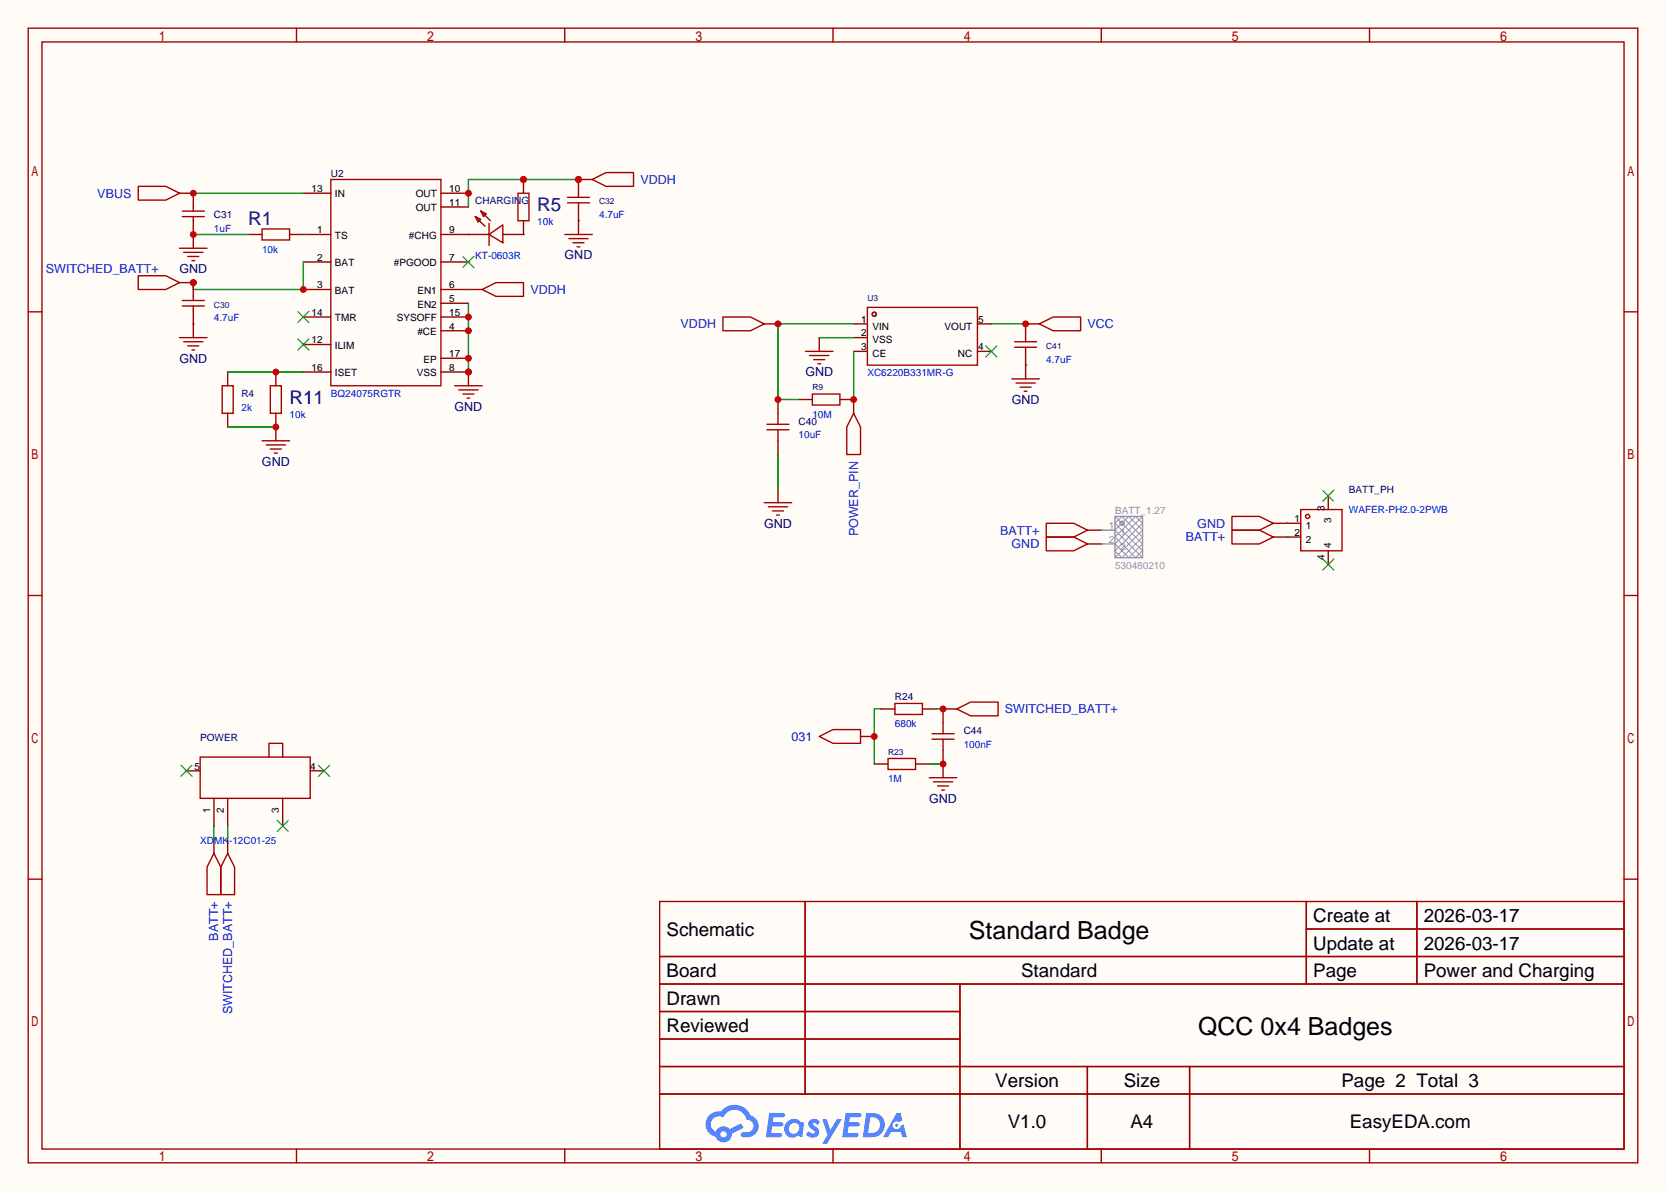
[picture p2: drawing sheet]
<svg xmlns="http://www.w3.org/2000/svg" width="308mm" height="220mm" viewBox="0 0 308 220" stroke-linecap="round" stroke-linejoin="round" font-family="sans-serif">
<path d="M0 0h307.6v220h-307.6z" fill="#fffcf7"/>
<g fill="none" stroke="#a10000" stroke-width=".25">
<path d="M5.2 5.2h297.2v209.6h-297.2zM7.7 7.7h292.1v204.5h-292.1zM54.7 5.2v2.5M104.3 5.2v2.5M153.8 5.2v2.5M203.3 5.2v2.5M252.9 5.2v2.5M5.2 57.6h2.5M299.8 57.6h2.6M5.2 110h2.5M299.8 110h2.6M5.2 162.4h2.5"/>
<path d="M121.8 166.5h178v45.7h-178zM121.8 176.7h178M148.7 166.5v35.6M241.2 166.5v15.2M241.2 171.6h58.6M261.6 166.5v15.2M299.8 162.4h2.6M121.8 181.7h178M121.8 186.8h55.4M121.8 197h178M121.8 191.9h55.4M177.2 181.7v30.5"/>
<path d="M200.8 197v15.2M219.6 197v15.2M54.7 212.2v2.6M104.3 212.2v2.6M121.8 202.1h178M153.8 212.2v2.6M203.3 212.2v2.6M252.9 212.2v2.6"/>
</g>
<g fill="#5487ff">
<path d="M149.5 206.9a1.3 1.3 0 0 1 1.9 .3l-.4 .6a.54 .54 0 0 0-1-.2l.2 .2a1.58 1.58 0 0 1 1 1.5 1.43 1.43 0 0 1-2.4 .2l.5-.6a.64 .64 0 0 0 .5 .5 .64 .64 0 0 0 .6-.3l-.1-.3a1.6 1.6 0 0 1-1.1-1.5z"/>
<path d="M151.8 206.7h.8l.7 2 1.2-2h.9l-2.7 4.5h-.9l1-1.6z"/>
<path d="M142 205.5h1.7a1.31 1.31 0 0 1 1.2 .2 .4 .4 0 0 1-.3 .6h-1.8l-.1 1h1.6a.4 .4 0 0 1 .3 .4 .4 .4 0 0 1-.4 .4h-1.6l-.2 1.2 .8-.1a1.23 1.23 0 0 1 1.2 .2 .39 .39 0 0 1-.4 .6h-2.6z"/>
<path d="M156.1 205.5h1.7a1.32 1.32 0 0 1 1.2 .2 .39 .39 0 0 1-.3 .6h-1.8l-.1 1h1.6a.4 .4 0 0 1 .4 .4 .4 .4 0 0 1-.5 .4h-1.6l-.2 1.1h.8a1.23 1.23 0 0 1 1.2 .2 .39 .39 0 0 1-.4 .6h-2.6z"/>
<path d="M165.5 205.6h.8l.3 1.3-.6 .3a.75 .75 0 0 0-1.1 .3 .75 .75 0 0 0 .5 1.1 .75 .75 0 0 0 .9-.7l.5-.3 .6 2.4h-.8l-.3-.9h-1.8l-.5 .9h-1z"/>
<path d="M159.9 205.6l-.6 4.4h1.4a2.27 2.27 0 0 0 2.7-2.3 2.27 2.27 0 0 0-2.7-2.1zM160.7 206.3a1.5 1.5 0 0 1 1.8 1.6 1.5 1.5 0 0 1-1.9 1.3h-.3z"/>
<path d="M145.4 207.2a1.62 1.62 0 0 0-.4 2.1 1.62 1.62 0 0 0 2 .6l.3-.2 .4 .2 .4 .1 .3-2.4-.1-.3-.5-.1a1.58 1.58 0 0 0-2.4 0zM146 207.7a.99 .99 0 0 1 1.6 .3 .99 .99 0 0 1-.9 1.4 .94 .94 0 0 1-1-.6 .94 .94 0 0 1 .3-1.1z"/>
<path d="M131 206a2.37 2.37 0 0 0 1.1 4 1.54 1.54 0 0 0 1.8 1 1.54 1.54 0 0 0 1.2-1.6l2.2-1.1-.5-.8-2.1 1a1.57 1.57 0 0 0-2.6 .5 1.5 1.5 0 0 1-.7-2.1 1.5 1.5 0 0 1 2.2-.5 2.23 2.23 0 0 1 2.3-1.4 2.23 2.23 0 0 1 2 1.8 1.16 1.16 0 0 1 1.2 1.1 1.16 1.16 0 0 1-1.1 1.2h-.7a.47 .47 0 0 0-.5 .4 .47 .47 0 0 0 .4 .5 2.23 2.23 0 0 0 2.2-.6 2.23 2.23 0 0 0 .5-2.3 2.16 2.16 0 0 0-1.3-1.1 3.2 3.2 0 0 0-5.5-.7l-1.1 .1zM133 209.5a.6 .6 0 0 1 1.2 0 .6 .6 0 0 1-1.2 0z"/>
<circle cx="165.6" cy="207.8" r=".28"/>
</g>
<g fill="none" stroke="#a10000" stroke-width=".25">
<path d="M61.1 33.1h20.3v38.1h-20.3zM160.1 56.8h20.4v10.6h-20.4zM191.9 59.8l2.5-1.3h5.1v2.6h-5.1zM148.7 64.9h5.1M149.5 65.7h3.5M150 72.8h5.1v2h-5.1zM150.2 66.4h2.1M151 67.2h.5M186.8 70h5.1M187.6 70.7h3.5M188.3 71.5h2.1M189.1 72.3h.5"/>
<path d="M141.1 92.8h5.1M141.9 93.6h3.5M142.6 94.4h2.1M143.4 95.1h.5"/>
<circle cx="161.4" cy="58" r=".38"/>
</g>
<g fill="none" stroke="#870000" stroke-width=".25">
<path d="M56 35.7h5.1M81.4 35.7h5.1M81.4 38.2h5.1M56 43.3h5.1M56 48.4h5.1M56 53.5h5.1M56 58.5h5.1M81.4 43.3h5.1M81.4 48.4h5.1M81.4 53.5h5.1M81.4 56h5.1M81.4 58.5h5.1"/>
<path d="M157.6 59.8h2.5M180.5 59.8h2.5M189.4 59.8h2.5M56 68.7h5.1M56 63.6h5.1M81.4 61.1h5.1M81.4 68.7h5.1M81.4 66.2h5.1M147.4 73.8h2.6M151.3 62.4v2.5M155.1 73.8h2.5v2.5M157.6 62.4h2.5"/>
<path d="M157.6 64.9h2.5M180.5 64.9h2.5M189.4 67.4v2.6M143.6 90.3v2.5"/>
</g>
<path d="M55 57.5l2 2.1M57 57.5l-2 2.1M85.5 47.4l2 2M87.5 47.4l-2 2M55 62.6l2 2M57 62.6l-2 2M182 63.9l2 2M184 63.9l-2 2" fill="none" stroke="#3c3" stroke-width=".25"/>
<path d="M157.6 59.8h-14v14h3.8M183 59.8h6.4M151.3 62.4h6.3M157.6 64.9v8.9M189.4 67.4h.1M143.6 83.9v6.4" fill="none" stroke="#008700" stroke-width=".25"/>
<circle cx="157.6" cy="73.8" r=".63" fill="#c00"/>
<path d="M157.6 76.3l1.3 2.6v5h-2.6v-5z" fill="none" stroke="#a10000" stroke-width=".25"/>
<path d="M141.1 59.8h2.5" fill="none" stroke="#870000" stroke-width=".25"/>
<circle cx="143.6" cy="59.8" r=".63" fill="#c00"/>
<path d="M133.5 58.5h5.1l2.5 1.3-2.5 1.3h-5.1z" fill="none" stroke="#a10000" stroke-width=".25"/>
<path d="M86.5 56v12.7" fill="none" stroke="#008700" stroke-width=".25"/>
<g fill="#c00">
<circle cx="86.5" cy="61.1" r=".63"/>
<circle cx="86.5" cy="66.2" r=".63"/>
<circle cx="86.5" cy="68.7" r=".63"/>
<circle cx="86.5" cy="58.5" r=".63"/>
</g>
<path d="M86.5 68.7v2.5" fill="none" stroke="#870000" stroke-width=".25"/>
<circle cx="86.5" cy="68.7" r=".63" fill="#c00"/>
<path d="M89 53.5l2.6-1.3h5v2.5h-5zM83.9 71.2h5.1M84.7 72h3.6M85.5 72.8h2M86.2 73.5h.5" fill="none" stroke="#a10000" stroke-width=".25"/>
<path d="M86.5 53.5h2.5" fill="none" stroke="#870000" stroke-width=".25"/>
<path d="M106.8 33.1h-20.3v5.1M86.5 53.5h.1" fill="none" stroke="#008700" stroke-width=".25"/>
<g fill="#c00">
<circle cx="86.5" cy="35.7" r=".63"/>
<circle cx="106.8" cy="33.1" r=".63"/>
<circle cx="96.6" cy="33.1" r=".63"/>
</g>
<path d="M106.8 33.1h2.5M106.8 40.8v2.5" fill="none" stroke="#870000" stroke-width=".25"/>
<path d="M109.3 33.1l2.6-1.2h5.1v2.5h-5.1zM104.3 43.3h5M105 44.1h3.6M105.8 44.8h2M106.6 45.6h.5" fill="none" stroke="#a10000" stroke-width=".25"/>
<path d="M56 48.4v5.1h-20.3v-1.3M106.8 40.8h.1" fill="none" stroke="#008700" stroke-width=".25"/>
<g fill="#c00">
<circle cx="56" cy="53.5" r=".63"/>
<circle cx="35.7" cy="52.2" r=".63"/>
</g>
<path d="M33.1 35.7h2.6M96.6 33.1v2.6M33.1 52.2h2.6M35.7 43.3v2.5M35.7 59.8v2.6M45.8 43.3h2.6M53.5 43.3h2.5" fill="none" stroke="#870000" stroke-width=".25"/>
<path d="M25.5 34.4h5.1l2.5 1.3-2.5 1.3h-5.1zM25.5 50.9h5.1l2.5 1.3-2.5 1.3h-5.1zM33.1 45.8h5.1M33.9 46.6h3.6M34.7 47.4h2M35.4 48.1h.5M48.4 42.3h5.1v2h-5.1zM33.1 62.4h5.1M33.9 63.1h3.6M34.7 63.9h2M35.4 64.6h.5" fill="none" stroke="#a10000" stroke-width=".25"/>
<path d="M35.7 35.7h20.3M35.7 59.8h.1" fill="none" stroke="#008700" stroke-width=".25"/>
<circle cx="96.6" cy="33.1" r=".63" fill="#c00"/>
<path d="M96.6 40.8v2.5M42 68.7v2.5M42 76.3v2.6M50.9 68.7v2.5M50.9 76.3v2.6" fill="none" stroke="#870000" stroke-width=".25"/>
<path d="M95.6 35.7h2.1v5.1h-2.1zM41 71.2h2.1v5.1h-2.1zM49.9 71.2h2v5.1h-2z" fill="none" stroke="#a10000" stroke-width=".25"/>
<path d="M35.7 43.3h10.1M56 43.3h.1M42 68.7h14" fill="none" stroke="#008700" stroke-width=".25"/>
<circle cx="50.9" cy="68.7" r=".63" fill="#c00"/>
<path d="M42 78.9h8.9" fill="none" stroke="#008700" stroke-width=".25"/>
<path d="M50.9 78.9v2.5" fill="none" stroke="#870000" stroke-width=".25"/>
<circle cx="50.9" cy="78.9" r=".63" fill="#c00"/>
<g fill="none" stroke="#a10000" stroke-width=".25">
<path d="M48.4 81.4h5.1M49.1 82.2h3.6M49.9 82.9h2M50.7 83.7h.5M193.2 96.6h5l2.6 1.3-2.6 1.3h-5zM193.2 99.2h5l2.6 1.3-2.6 1.2h-5zM227.5 95.4h5l2.6 1.2-2.6 1.3h-5zM227.5 97.9h5l2.6 1.3-2.6 1.3h-5zM240.2 94.1h7.6v7.6h-7.6zM37 139.8h20.3v7.6h-20.3zM49.7 139.8v-2.5h2.5v2.5M39.5 157.6l1.3 2.5v5.1h-2.6v-5.1z"/>
<path d="M42 157.6l1.3 2.5v5.1h-2.5v-5.1z"/>
<circle cx="241.4" cy="95.4" r=".38"/>
</g>
<path d="M86.5 43.3h.1M96.6 43.3h.1M203.3 97.9h.1M237.6 96.6h.1M237.6 99.2h.1M203.3 100.5h.1M162.7 130.9h-1.3v10.2M39.5 152.5v2.6M42 152.5v2.6" fill="none" stroke="#008700" stroke-width=".25"/>
<g fill="none" stroke="#870000" stroke-width=".25">
<path d="M200.8 97.9h2.5M235.1 96.6h5.1M235.1 99.2h5.1M245.2 91.6v2.5M200.8 100.5h2.5M245.2 101.7v2.6M158.9 136h2.5M34.4 142.4h2.6M39.5 147.4v5.1M39.5 155.1v2.5M42 147.4v5.1M42 155.1v2.5"/>
<path d="M52.2 147.4v5.1M57.3 142.4h2.5"/>
</g>
<path d="M244.2 90.6l2.1 2M246.3 90.6l-2.1 2M244.2 103.3l2.1 2M246.3 103.3l-2.1 2M33.4 141.4l2 2M35.4 141.4l-2 2M51.2 151.5l2 2M53.2 151.5l-2 2M58.8 141.4l2 2M60.8 141.4l-2 2" fill="none" stroke="#3c3" stroke-width=".25"/>
<circle cx="161.4" cy="136" r=".63" fill="#c00"/>
<path d="M151.3 136l2.5-1.3h5.1v2.6h-5.1zM174.1 133.5v2M176.7 130.9l2.5-1.2h5.1v2.5h-5.1zM171.6 143.6h5.1M172.3 144.4h3.6M173.1 145.2h2M173.9 145.9h.5" fill="none" stroke="#a10000" stroke-width=".25"/>
<path d="M174.1 130.9h2.6M174.1 138.6v5" fill="none" stroke="#870000" stroke-width=".25"/>
<path d="M172.8 130.9h1.3M171.6 141.1h2.5" fill="none" stroke="#008700" stroke-width=".25"/>
<circle cx="174.1" cy="141.1" r=".63" fill="#c00"/>
<path d="M172.1 136.5h4M174.1 136.5v2.1" fill="none" stroke="#a10000" stroke-width=".25"/>
<path d="M174.1 130.9v2.6" fill="none" stroke="#870000" stroke-width=".25"/>
<circle cx="174.1" cy="130.9" r=".63" fill="#c00"/>
<path d="M141.6 79.4h4.1M141.6 78.4h4.1M143.6 76.3v2.1M165.2 129.9h5.1v2.1h-5.1zM172.1 135.5h4M164 140.1h5v2h-5z" fill="none" stroke="#a10000" stroke-width=".25"/>
<path d="M143.6 73.8v2.5M143.6 81.4v2.5M162.7 130.9h2.5M170.3 130.9h2.5M161.4 141.1h2.6M169 141.1h2.6" fill="none" stroke="#870000" stroke-width=".25"/>
<path d="M205.9 95.4l5 5.1-2.5 2.5-2.5-2.5 5-5.1M207.1 95.4l-1.2 1.2 5 5.1-1.2 1.3-3.8-3.8 3.8-3.8 1.2 1.2-5 5.1 1.2 1.3 3.8-3.8zM207.3 96.3l.2 .2M207.5 96.8l-.2 .2M205.9 103l5-5.1-2.5-2.5-2.5 2.5 5 5.1" fill="none" stroke="#999" stroke-width=".18"/>
<g fill="none" stroke="#999" stroke-width=".25">
<path d="M203.3 97.9h2.6M205.9 95.4h5v7.6h-5zM203.3 100.5h2.6"/>
<circle cx="207.1" cy="96.6" r=".38"/>
</g>
<circle cx="143.6" cy="73.8" r=".63" fill="#c00"/>
<path d="M33.7 56.5h4M33.7 55.5h4M143.6 79.4v2" fill="none" stroke="#a10000" stroke-width=".25"/>
<path d="M35.7 52.2v2.5M35.7 57.3v2.5" fill="none" stroke="#870000" stroke-width=".25"/>
<circle cx="35.7" cy="52.2" r=".63" fill="#c00"/>
<path d="M104.8 37.5h4M104.8 36.4h4M35.7 54.7v.8M35.7 56.5v.8" fill="none" stroke="#a10000" stroke-width=".25"/>
<path d="M106.8 33.1v2.6M106.8 38.2v2.6" fill="none" stroke="#870000" stroke-width=".25"/>
<circle cx="106.8" cy="33.1" r=".63" fill="#c00"/>
<path d="M106.8 35.7v.7M106.8 37.5v.7M187.3 64.1h4.1M187.3 63.1h4.1" fill="none" stroke="#a10000" stroke-width=".25"/>
<path d="M189.4 59.8v2.6M189.4 64.9v2.5" fill="none" stroke="#870000" stroke-width=".25"/>
<circle cx="189.4" cy="59.8" r=".63" fill="#c00"/>
<path d="M33.7 39h4M33.7 40h4M189.4 62.4v.7M189.4 64.1v.8" fill="none" stroke="#a10000" stroke-width=".25"/>
<path d="M35.7 40.8v2.5" fill="none" stroke="#870000" stroke-width=".25"/>
<circle cx="35.7" cy="43.3" r=".63" fill="#c00"/>
<path d="M35.7 35.7v2.5" fill="none" stroke="#870000" stroke-width=".25"/>
<circle cx="35.7" cy="35.7" r=".63" fill="#c00"/>
<path d="M35.7 38.2v.8M88.8 39l1 .5-.5 .5zM88.8 39l1.8 1.8M35.7 40v.8M87.8 40l1 .5-.5 .5zM87.8 40l1.7 1.8M90.3 43.3l2.5-1.8v3.3zM90.3 41.3v4" fill="none" stroke="#a10000" stroke-width=".25"/>
<path d="M86.5 43.3h3.8M92.8 43.3h3.8" fill="none" stroke="#870000" stroke-width=".25"/>
<g font-size="4.6">
<text x="178.9" y="173.4">Standard Badge</text>
<text x="221.2" y="191.2">QCC 0x4 Badges</text>
</g>
<g font-size="3.5" fill="#000080">
<text x="45.8" y="41.6">R1</text>
<text x="99.2" y="39">R5</text>
<text x="53.5" y="74.6">R11</text>
</g>
<g font-size="3.5">
<text x="123.1" y="172.8">Schematic</text>
<text x="242.5" y="170.3">Create at</text>
<text x="262.9" y="170.3">2026-03-17</text>
<text x="242.5" y="175.4">Update at</text>
<text x="262.9" y="175.4">2026-03-17</text>
<text x="123.1" y="180.5">Board</text>
<text x="123.1" y="185.5">Drawn</text>
<text x="188.5" y="180.5">Standard</text>
<text x="242.5" y="180.5">Page</text>
<text x="262.9" y="180.5">Power and Charging</text>
<text x="123.1" y="190.6">Reviewed</text>
<text x="183.8" y="200.8">Version</text>
<text x="207.5" y="200.8">Size</text>
<text x="247.7" y="200.8">Page 2 Total 3</text>
<text x="186.1" y="208.4">V1.0</text>
<text x="208.7" y="208.4">A4</text>
<text x="249.2" y="208.4">EasyEDA.com</text>
</g>
<g font-size="2.3" fill="#00f">
<text x="118.2" y="34">VDDH</text>
<text x="18" y="36.5">VBUS</text>
<text x="8.5" y="50.5">SWITCHED_BATT+</text>
<text x="97.9" y="54.3">VDDH</text>
<text x="125.7" y="60.6">VDDH</text>
<text x="200.8" y="60.6">VCC</text>
<text x="158.4" y="99.1" transform="rotate(-90 158.4 99.1)">POWER_PIN</text>
<text x="184.6" y="98.7">BATT+</text>
<text x="186.8" y="101.3">GND</text>
<text x="218.9" y="100">BATT+</text>
<text x="221.1" y="97.5">GND</text>
<text x="185.5" y="131.7">SWITCHED_BATT+</text>
<text x="146.1" y="136.8">031</text>
<text x="40.3" y="173.7" transform="rotate(-90 40.3 173.7)">BATT+</text>
<text x="42.8" y="187.3" transform="rotate(-90 42.8 187.3)">SWITCHED_BATT+</text>
</g>
<g font-size="2.3" fill="#000080">
<text x="104.2" y="47.9">GND</text>
<text x="33.1" y="50.5">GND</text>
<text x="33.1" y="67">GND</text>
<text x="148.7" y="69.5">GND</text>
<text x="83.9" y="75.9">GND</text>
<text x="186.8" y="74.6">GND</text>
<text x="48.4" y="86">GND</text>
<text x="141.1" y="97.5">GND</text>
<text x="171.6" y="148.3">GND</text>
</g>
<g font-size="1.8">
<text x="57.5" y="35.5">13</text>
<text x="82.9" y="35.5">10</text>
<text x="61.8" y="36.5">IN</text>
<text x="76.7" y="36.5">OUT</text>
<text x="76.7" y="39">OUT</text>
<text x="82.9" y="38">11</text>
<text x="58.5" y="43.1">1</text>
<text x="61.8" y="44.1">TS</text>
<text x="75.5" y="44.1">#CHG</text>
<text x="82.9" y="43.1">9</text>
<text x="58.5" y="48.2">2</text>
<text x="58.5" y="53.2">3</text>
<text x="61.8" y="49.2">BAT</text>
<text x="72.7" y="49.2">#PGOOD</text>
<text x="82.9" y="53.2">6</text>
<text x="82.9" y="48.2">7</text>
<text x="57.5" y="58.3">14</text>
<text x="61.8" y="54.3">BAT</text>
<text x="61.8" y="59.3">TMR</text>
<text x="73.3" y="59.3">SYSOFF</text>
<text x="77.1" y="56.8">EN2</text>
<text x="77.1" y="54.3">EN1</text>
<text x="82.9" y="55.8">5</text>
<text x="82.9" y="58.3">15</text>
<text x="159" y="59.6">1</text>
<text x="180.6" y="59.6">5</text>
<text x="57.5" y="63.4">12</text>
<text x="61.8" y="64.4">ILIM</text>
<text x="77.1" y="61.9">#CE</text>
<text x="82.9" y="60.9">4</text>
<text x="82.9" y="65.9">17</text>
<text x="159" y="62.1">2</text>
<text x="159" y="64.7">3</text>
<text x="161.1" y="60.9">VIN</text>
<text x="161.1" y="63.4">VSS</text>
<text x="161.1" y="65.9">CE</text>
<text x="174.4" y="60.9">VOUT</text>
<text x="176.9" y="65.9">NC</text>
<text x="180.6" y="64.7">4</text>
<text x="57.5" y="68.5">16</text>
<text x="61.8" y="69.5">ISET</text>
<text x="76.9" y="69.5">VSS</text>
<text x="78.2" y="67">EP</text>
<text x="82.9" y="68.5">8</text>
<text x="244.5" y="94.5" transform="rotate(-90 244.5 94.5)">3</text>
<text x="239" y="96.4">1</text>
<text x="239" y="99">2</text>
<text x="241.1" y="97.7">1</text>
<text x="241.1" y="100.2">2</text>
<text x="245.8" y="101.3" transform="rotate(-90 245.8 101.3)">4</text>
<text x="245.8" y="96.6" transform="rotate(-90 245.8 96.6)">3</text>
<text x="244.5" y="103.4" transform="rotate(-90 244.5 103.4)">4</text>
<text x="35.9" y="142.1">5</text>
<text x="57.3" y="142.1">4</text>
<text x="38.8" y="150.2" transform="rotate(-90 38.8 150.2)">1</text>
<text x="41.3" y="150.2" transform="rotate(-90 41.3 150.2)">2</text>
<text x="51.5" y="150.2" transform="rotate(-90 51.5 150.2)">3</text>
</g>
<g font-size="1.8" fill="#000080">
<text x="61.1" y="32.7">U2</text>
<text x="39.5" y="40.3">C31</text>
<text x="87.8" y="37.8">CHARGING</text>
<text x="44.6" y="73.3">R4</text>
<text x="147.4" y="78.4">C40</text>
<text x="249" y="91.1">BATT_PH</text>
<text x="165.2" y="129.2">R24</text>
<text x="37" y="136.8">POWER</text>
<text x="177.9" y="135.6">C44</text>
</g>
<g font-size="1.8" fill="#00f">
<text x="99.2" y="41.6">10k</text>
<text x="110.6" y="40.3">4.7uF</text>
<text x="39.5" y="42.8">1uF</text>
<text x="48.4" y="46.7">10k</text>
<text x="87.8" y="47.9">KT-0603R</text>
<text x="39.5" y="59.4">4.7uF</text>
<text x="160.1" y="69.5">XC6220B331MR-G</text>
<text x="193.2" y="67">4.7uF</text>
<text x="44.6" y="75.9">2k</text>
<text x="53.5" y="77.1">10k</text>
<text x="61.1" y="73.3">BQ24075RGTR</text>
<text x="150" y="77.1">10M</text>
<text x="147.4" y="80.9">10uF</text>
<text x="249" y="94.7">WAFER-PH2.0-2PWB</text>
<text x="165.2" y="134.3">680k</text>
<text x="177.9" y="138.1">100nF</text>
<text x="164" y="144.4">1M</text>
<text x="37" y="155.9">XDMK-12C01-25</text>
</g>
<g font-size="1.8" fill="#999">
<text x="205.9" y="94.9">BATT_1.27</text>
<text x="204.7" y="97.7">1</text>
<text x="204.7" y="100.2">2</text>
<text x="206.8" y="99">1</text>
<text x="206.8" y="101.5">2</text>
<text x="205.9" y="105.1">530480210</text>
</g>
<g font-size="1.6" fill="#000080">
<text x="110.6" y="37.8">C32</text>
<text x="39.5" y="56.8">C30</text>
<text x="160.1" y="55.5">U3</text>
<text x="193.2" y="64.4">C41</text>
<text x="150" y="72.1">R9</text>
<text x="164" y="139.4">R23</text>
</g>
</svg>
